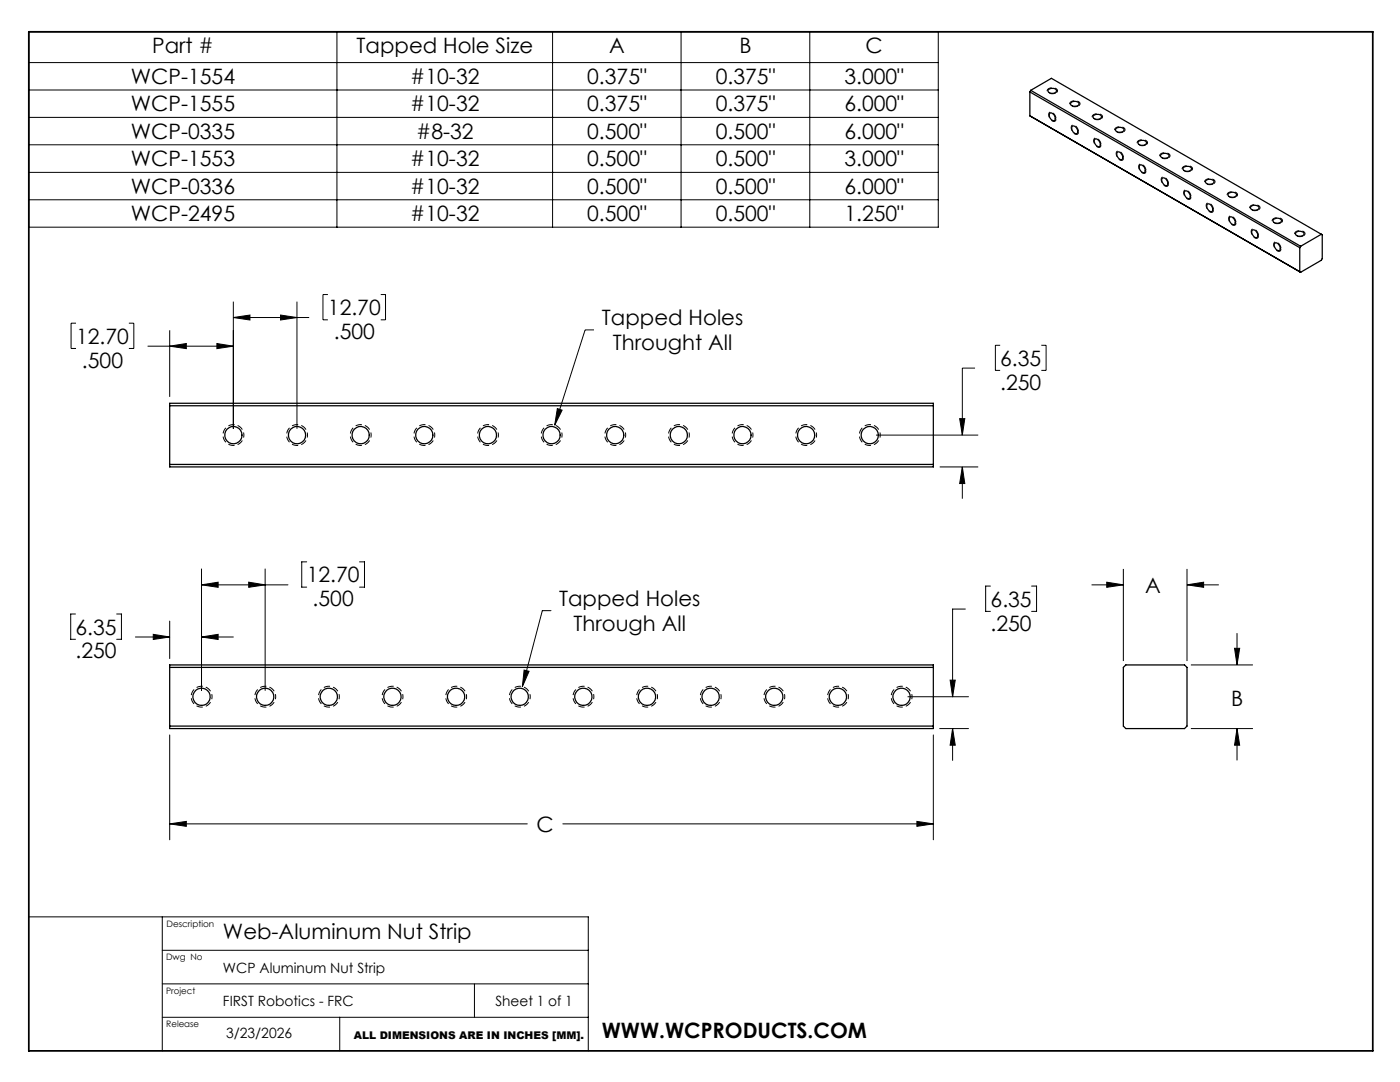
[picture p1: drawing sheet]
<svg xmlns="http://www.w3.org/2000/svg" width="279mm" height="216mm" viewBox="0 0 279 216" stroke-linecap="round" stroke-linejoin="round" font-family="sans-serif">
<g fill="none" stroke="#000" stroke-width=".25">
<path d="M205.5 18.3l53.9 31.1M205.5 18.3v4.8M205.7 18l-.2 .3M205.7 18l53.9 31.1M205.7 18l4.1-2.4 53.9 31.1M209.2 17.9a1.12 1.12 0 0 1 1.7 .2 .95 .95 0 0 1-.9 .5 .95 .95 0 0 1-.9-.5zM205.5 23.1l54.1 31.2M205.5 23.1l.2 .1M209.4 22.7l.1-.1a.96 .96 0 0 1 1 .5 .96 .96 0 0 1-.1 1 1.11 1.11 0 0 1-1-1.4zM213.9 20.4a.94 .94 0 0 1 1.4 .4 1.15 1.15 0 0 1-1.7 0zM214 25.2a.97 .97 0 0 1 .9 .4 .97 .97 0 0 1 0 1.1 1.04 1.04 0 0 1-.9-1.5zM218.2 23.1a.94 .94 0 0 1 1.6 .3 .98 .98 0 0 1-1.7-.2z"/>
<path d="M218.4 27.9l.1-.1a.95 .95 0 0 1 .9 .5 .95 .95 0 0 1 0 1 1.11 1.11 0 0 1-1-1.4zM222.8 25.6a1.05 1.05 0 0 1 1.5 .3 .98 .98 0 0 1-1.7 0zM223 30.3a.97 .97 0 0 1 .8 1.6 1.05 1.05 0 0 1-.8-1.6zM227.3 28.2a.97 .97 0 0 1 1.5 .4 .97 .97 0 0 1-1.7-.2zM227.4 33.1a.75 .75 0 0 1 .8 0 .75 .75 0 0 1 .3 .7v.6a.91 .91 0 0 1-1.1-1.2zM231.7 30.9a1.06 1.06 0 0 1 1.6 .2 .98 .98 0 0 1-1.7-.1zM231.9 35.6a.79 .79 0 0 1 1.1 .8v.6a1.01 1.01 0 0 1-1.1-1.4zM236.3 33.3a1.05 1.05 0 0 1 1.5 .4 .95 .95 0 0 1-.9 .5 .95 .95 0 0 1-.8-.6zM236.4 38.2l.1-.1a.94 .94 0 0 1 .9 .5 .94 .94 0 0 1-.1 1 1.06 1.06 0 0 1-.9-1.4zM240.6 36.1a1.09 1.09 0 0 1 1.7 .2 .98 .98 0 0 1-1.7-.1zM245.3 38.5a.97 .97 0 0 1 1.5 .5 1.08 1.08 0 0 1-1.7-.1zM241 40.7a.97 .97 0 0 1 .9 .5 .97 .97 0 0 1-.1 1 1.04 1.04 0 0 1-.8-1.5z"/>
<path d="M245.5 43.3a.94 .94 0 0 1 .9 .5 .94 .94 0 0 1-.1 1 1.01 1.01 0 0 1-.8-1.5zM249.6 41.2a1.1 1.1 0 0 1 1.7 .3 .97 .97 0 0 1-.9 .4 .97 .97 0 0 1-.8-.5zM249.9 46a.79 .79 0 0 1 1.1 .8v.4a.48 .48 0 0 1-.5 .2 .48 .48 0 0 1-.4-.3l-.3-.7zM254.1 43.9a1.06 1.06 0 0 1 1.7 .1 .95 .95 0 0 1-.9 .6 .95 .95 0 0 1-.9-.6zM254.5 48.5a.94 .94 0 0 1 .8 .5 .94 .94 0 0 1 0 1 1.01 1.01 0 0 1-.8-1.5zM258.6 46.4a1.12 1.12 0 0 1 1.6 .2 1 1 0 0 1-1.6 .3zM259.4 49.4v4.8l.2 .1M259.6 49.1l-.2 .3M263.7 46.7l-4.1 2.4M263.7 46.7l.2 .1v4.8l-.2 .3-4.1 2.4M33.9 80.5h152.4v12.7h-152.4zM33.9 81h152.4"/>
<path d="M33.9 92.7h152.4M33.9 132.7h152.4v12.7h-152.4zM33.9 133.2h152.4M224.2 133.2l.5-.5h11.7l.5 .5v11.7l-.5 .5h-11.7l-.5-.5zM33.9 144.9h152.4"/>
<circle cx="46.6" cy="86.8" r="1.72"/>
<circle cx="59.3" cy="86.8" r="1.72"/>
<circle cx="72" cy="86.8" r="1.72"/>
<circle cx="84.7" cy="86.8" r="1.72"/>
<circle cx="97.4" cy="86.8" r="1.72"/>
<circle cx="110.1" cy="86.8" r="1.72"/>
<circle cx="122.8" cy="86.8" r="1.72"/>
<circle cx="135.5" cy="86.8" r="1.72"/>
<circle cx="148.2" cy="86.8" r="1.72"/>
<circle cx="160.9" cy="86.8" r="1.72"/>
<circle cx="173.6" cy="86.8" r="1.72"/>
<circle cx="40.2" cy="139" r="1.72"/>
<circle cx="52.9" cy="139" r="1.72"/>
<circle cx="65.6" cy="139" r="1.72"/>
<circle cx="78.3" cy="139" r="1.72"/>
<circle cx="91" cy="139" r="1.72"/>
<circle cx="103.7" cy="139" r="1.72"/>
<circle cx="116.4" cy="139" r="1.72"/>
<circle cx="129.1" cy="139" r="1.72"/>
<circle cx="141.8" cy="139" r="1.72"/>
<circle cx="154.5" cy="139" r="1.72"/>
<circle cx="167.2" cy="139" r="1.72"/>
<circle cx="179.9" cy="139" r="1.72"/>
</g>
<g fill="none" stroke="#000" stroke-width=".2" stroke-dasharray="1.3 .6" stroke-dashoffset=".8" stroke-linecap="butt">
<path d="M48.7 86.8a2.08 2.08 0 0 0-3.1-1.8 2.08 2.08 0 0 0-.2 3.5 2.08 2.08 0 0 0 3.3-1.5v-.2M61.4 86.8a2.08 2.08 0 0 0-3.1-1.8 2.08 2.08 0 0 0-.2 3.5 2.08 2.08 0 0 0 3.3-1.5v-.2M74.1 86.8a2.08 2.08 0 0 0-3.1-1.8 2.08 2.08 0 0 0-.2 3.5 2.08 2.08 0 0 0 3.3-1.5v-.2M86.8 86.8a2.08 2.08 0 0 0-3.1-1.8 2.08 2.08 0 0 0-.2 3.5 2.08 2.08 0 0 0 3.3-1.5v-.2M99.5 86.8a2.08 2.08 0 0 0-3.1-1.8 2.08 2.08 0 0 0-.2 3.5 2.08 2.08 0 0 0 3.3-1.5v-.2M112.2 86.8a2.08 2.08 0 0 0-3.1-1.8 2.08 2.08 0 0 0-.2 3.5 2.08 2.08 0 0 0 3.3-1.5v-.2M124.9 86.8a2.08 2.08 0 0 0-3.1-1.8 2.08 2.08 0 0 0-.2 3.5 2.08 2.08 0 0 0 3.3-1.5v-.2M137.6 86.8a2.08 2.08 0 0 0-3.1-1.8 2.08 2.08 0 0 0-.2 3.5 2.08 2.08 0 0 0 3.3-1.5v-.2M150.3 86.8a2.08 2.08 0 0 0-3.1-1.8 2.08 2.08 0 0 0-.2 3.5 2.08 2.08 0 0 0 3.3-1.5v-.2M163 86.8a2.08 2.08 0 0 0-3.1-1.8 2.08 2.08 0 0 0-.2 3.5 2.08 2.08 0 0 0 3.3-1.5v-.2M175.7 86.8a2.08 2.08 0 0 0-3.1-1.8 2.08 2.08 0 0 0-.2 3.5 2.08 2.08 0 0 0 3.3-1.5v-.2M42.3 139a2.08 2.08 0 0 0-3-1.8 2.08 2.08 0 0 0-.2 3.5 2.08 2.08 0 0 0 3.2-1.5v-.2"/>
<path d="M55 139a2.08 2.08 0 0 0-3-1.8 2.08 2.08 0 0 0-.2 3.5 2.08 2.08 0 0 0 3.2-1.5v-.2M67.7 139a2.08 2.08 0 0 0-3-1.8 2.08 2.08 0 0 0-.2 3.5 2.08 2.08 0 0 0 3.2-1.5v-.2M80.4 139a2.08 2.08 0 0 0-3-1.8 2.08 2.08 0 0 0-.2 3.5 2.08 2.08 0 0 0 3.2-1.5v-.2M93.1 139a2.08 2.08 0 0 0-3-1.8 2.08 2.08 0 0 0-.2 3.5 2.08 2.08 0 0 0 3.2-1.5v-.2M105.8 139a2.08 2.08 0 0 0-3-1.8 2.08 2.08 0 0 0-.2 3.5 2.08 2.08 0 0 0 3.2-1.5v-.2M118.5 139a2.08 2.08 0 0 0-3-1.8 2.08 2.08 0 0 0-.2 3.5 2.08 2.08 0 0 0 3.2-1.5v-.2M131.2 139a2.08 2.08 0 0 0-3-1.8 2.08 2.08 0 0 0-.2 3.5 2.08 2.08 0 0 0 3.2-1.5v-.2M143.9 139a2.08 2.08 0 0 0-3-1.8 2.08 2.08 0 0 0-.2 3.5 2.08 2.08 0 0 0 3.2-1.5v-.2M156.6 139a2.08 2.08 0 0 0-3-1.8 2.08 2.08 0 0 0-.2 3.5 2.08 2.08 0 0 0 3.2-1.5v-.2M169.3 139a2.08 2.08 0 0 0-3-1.8 2.08 2.08 0 0 0-.2 3.5 2.08 2.08 0 0 0 3.2-1.5v-.2M182 139a2.08 2.08 0 0 0-3-1.8 2.08 2.08 0 0 0-.2 3.5 2.08 2.08 0 0 0 3.2-1.5v-.2"/>
</g>
<g fill="none" stroke="#000" stroke-width=".2" stroke-dasharray="1.3 .6" stroke-dashoffset="-.1" stroke-linecap="butt">
<path d="M210.8 18.5a1.21 1.21 0 0 1-1.8-.5 1.24 1.24 0 0 1 2.1 .1l-.3 .4M210.8 23.7l-.1 .2a.52 .52 0 0 1-.4 .4 .52 .52 0 0 1-.5-.3 1.02 1.02 0 0 1-.2-1.6 1.35 1.35 0 0 1 1.2 1.3M215.2 26.3v.2a.52 .52 0 0 1-.5 .3 .52 .52 0 0 1-.4-.3 1.02 1.02 0 0 1-.2-1.6 1.35 1.35 0 0 1 1.1 1.4M215.2 21.1a1.21 1.21 0 0 1-1.7-.5 1.24 1.24 0 0 1 2.1 .1l-.4 .4M219.7 28.9v.2a.52 .52 0 0 1-.5 .3 .52 .52 0 0 1-.4-.3 1.02 1.02 0 0 1-.2-1.6 1.35 1.35 0 0 1 1.1 1.4M219.7 23.7a1.21 1.21 0 0 1-1.7-.5 1.24 1.24 0 0 1 2 .1l-.3 .4M224.2 31.5v.2a.52 .52 0 0 1-.5 .3 .52 .52 0 0 1-.5-.3 1.02 1.02 0 0 1-.1-1.6 1.35 1.35 0 0 1 1.1 1.4M224.2 26.3a1.21 1.21 0 0 1-1.7-.5 1.24 1.24 0 0 1 2 .1l-.3 .4M228.7 34.1v.2a.52 .52 0 0 1-.5 .3 .52 .52 0 0 1-.5-.3 1.02 1.02 0 0 1-.1-1.6 1.35 1.35 0 0 1 1.1 1.4M228.7 28.9a1.21 1.21 0 0 1-1.8-.5 1.24 1.24 0 0 1 2.1 .1l-.3 .4M233.2 36.7v.2a.52 .52 0 0 1-.5 .3 .52 .52 0 0 1-.5-.3 1.02 1.02 0 0 1-.2-1.6 1.35 1.35 0 0 1 1.2 1.4M233.2 31.5a1.21 1.21 0 0 1-1.8-.5 1.24 1.24 0 0 1 2.1 0l-.3 .5"/>
<path d="M237.7 39.3v.2a.52 .52 0 0 1-.5 .3 .52 .52 0 0 1-.5-.3 1.02 1.02 0 0 1-.2-1.6 1.35 1.35 0 0 1 1.2 1.4M237.7 34.1a1.21 1.21 0 0 1-1.8-.5 1.24 1.24 0 0 1 2.1 0l-.3 .5M242.2 36.7a1.21 1.21 0 0 1-1.8-.5 1.24 1.24 0 0 1 2.1 0l-.3 .5M246.7 39.3a1.21 1.21 0 0 1-1.8-.5 1.24 1.24 0 0 1 2.1 0l-.3 .5M242.2 41.9v.2a.52 .52 0 0 1-.5 .3 .52 .52 0 0 1-.5-.3 1.02 1.02 0 0 1-.2-1.6 1.35 1.35 0 0 1 1.2 1.4M246.7 44.5l-.1 .2a.52 .52 0 0 1-.4 .3 .52 .52 0 0 1-.5-.3 1.02 1.02 0 0 1-.2-1.6 1.35 1.35 0 0 1 1.2 1.4M251.2 47l-.1 .3a.52 .52 0 0 1-.4 .3 .52 .52 0 0 1-.5-.3 1.02 1.02 0 0 1-.2-1.6 1.35 1.35 0 0 1 1.2 1.3M251.2 41.9a1.21 1.21 0 0 1-1.8-.5 1.24 1.24 0 0 1 2.1 0l-.3 .5M255.7 49.6l-.1 .3a.52 .52 0 0 1-.4 .3 .52 .52 0 0 1-.5-.3 1.02 1.02 0 0 1-.2-1.6 1.35 1.35 0 0 1 1.2 1.3M255.7 44.5a1.21 1.21 0 0 1-1.8-.5 1.24 1.24 0 0 1 2.1 0l-.3 .5M260.1 47a1.21 1.21 0 0 1-1.7-.4 1.24 1.24 0 0 1 2.1 0l-.4 .4"/>
</g>
<g fill="none" stroke="#000" stroke-width=".2">
<path d="M5.8 6.3h181.5v39h-181.5zM5.8 12.5h181.5M5.8 18h181.5M67.2 6.3v39M110.3 6.3v39M135.9 6.3v39M161.6 6.3v39M5.8 23.4h181.5M5.8 28.9h181.5M5.8 34.4h181.5M5.8 39.9h181.5M65.4 58.8h-.9v5h.9"/>
<path d="M76 58.8h.9v5h-.9M15.2 64.5h-1v5h1M25.7 64.5h1v5h-1M29.5 69.1h17.1M33.9 69.1l3.3-.6v1.1zM33.9 65.9v13.3M43.3 68.5l3.3 .6-3.3 .5zM46.6 63.4l3.3-.5v1zM46.6 60.2v25.3M46.6 63.4h15.1M56 62.9l3.3 .5-3.3 .5zM59.3 60.2v25.3"/>
<path d="M118.5 65.8h-1.7l-6.1 19M194.6 73.4h-2.5v13.4M199.6 68.9h-1v5h1M207.8 68.9h1v5h-1M111.2 81.5l1 .3-1.5 3zM174.8 86.8h20.4M187.5 93.2h7.7M191.5 83.5h1l-.4 3.3zM192.1 93.2l.4 3.3h-1zM192.1 93.2v6.3M40.2 116.7l3.3-.5v1zM40.2 116.7h17.3"/>
<path d="M40.2 113.5v24.3M49.6 116.2l3.3 .5-3.3 .5zM52.9 113.5v24.3M61.2 112.1h-1v5.1h1M71.8 112.1h.9v5.1h-.9M197.7 116.9h-1v5.1h1M205.9 116.9h1v5.1h-1M217.8 116.7h6.4M220.9 116.2l3.3 .5-3.3 .5zM224.2 113.5v18.4M236.9 116.7l3.3-.5v1zM236.9 113.5v18.4"/>
<path d="M236.9 116.7h6.3M15.1 122.5h-1v5.1h1M23.3 122.5h.9v5.1h-.9M27 127.1h6.9M30.6 126.6l3.3 .5-3.3 .5zM33.9 123.9v7.5M40.2 127.1l3.3-.5v1zM40.2 127.1h6.4M104.6 133.7l1 .2-1.4 3.1zM110 121.8h-1.8l-4 15.2M181.2 139h12.1M189.6 135.7h1l-.5 3.3z"/>
<path d="M192.7 121.5h-2.6v17.5M237.7 132.7h12.3M246.4 129.4h1l-.5 3.3zM246.9 126.3v6.4M33.9 146.6v21M186.3 146.6v21M187.5 145.4h5.8M190.1 145.4l.5 3.3h-1zM190.1 145.4v6.3M237.7 145.4h12.3M246.9 145.4l.5 3.3h-1zM246.9 145.4v6.3"/>
<path d="M33.9 164.4l3.3-.5v1zM33.9 164.4h71.3M112.3 164.4h74M183 163.9l3.3 .5-3.3 .5zM5.8 183h111.6v26.7M32.4 196.3h85M32.4 189.6h85M32.4 183v26.7M94.7 196.3v6.7M32.4 203h85M67.8 203v6.7"/>
</g>
<path d="M5.8 6.3h268.2v203.4h-268.2z" fill="none" stroke="#000" stroke-width=".35"/>
<g fill="#000">
<path d="M220.9 116.2l3.3 .5-3.3 .5zM236.9 116.7l3.3-.5v1zM246.4 129.4h1l-.5 3.3zM246.9 145.4l.5 3.3h-1zM43.3 68.5l3.3 .6-3.3 .5zM33.9 69.1l3.3-.6v1.1zM191.5 83.5h1l-.4 3.3zM192.1 93.2l.4 3.3h-1zM111.2 81.5l-.5 3.3 1.5-3zM46.6 63.4l3.3-.5v1zM56 62.9l3.3 .5-3.3 .5z"/>
<path d="M33.9 164.4l3.3-.5v1zM183 163.9l3.3 .5-3.3 .5zM40.2 127.1l3.3-.5v1zM30.6 126.6l3.3 .5-3.3 .5zM189.6 135.7h1l-.5 3.3zM190.1 145.4l.5 3.3h-1zM104.6 133.7l-.4 3.3 1.4-3.1zM40.2 116.7l3.3-.5v1zM49.6 116.2l3.3 .5-3.3 .5z"/>
</g>
<g font-size="4.2">
<text x="30.4" y="10.5">Part #</text>
<text x="71.2" y="10.5">Tapped Hole Size</text>
<text x="121.6" y="10.5">A</text>
<text x="147.6" y="10.5">B</text>
<text x="172.7" y="10.5">C</text>
<text x="26.1" y="16.7">WCP-1554</text>
<text x="81.9" y="16.7">#10-32</text>
<text x="117.2" y="16.7">0.375&quot;</text>
<text x="142.9" y="16.7">0.375&quot;</text>
<text x="168.5" y="16.7">3.000&quot;</text>
<text x="26.1" y="22.2">WCP-1555</text>
<text x="81.9" y="22.2">#10-32</text>
<text x="117.2" y="22.2">0.375&quot;</text>
<text x="142.9" y="22.2">0.375&quot;</text>
<text x="168.5" y="22.2">6.000&quot;</text>
<text x="26.1" y="27.7">WCP-0335</text>
<text x="83" y="27.7">#8-32</text>
<text x="117.2" y="27.7">0.500&quot;</text>
<text x="142.9" y="27.7">0.500&quot;</text>
<text x="168.5" y="27.7">6.000&quot;</text>
<text x="26.1" y="33.2">WCP-1553</text>
<text x="81.9" y="33.2">#10-32</text>
<text x="117.2" y="33.2">0.500&quot;</text>
<text x="142.9" y="33.2">0.500&quot;</text>
<text x="168.5" y="33.2">3.000&quot;</text>
<text x="26.1" y="38.6">WCP-0336</text>
<text x="81.9" y="38.6">#10-32</text>
<text x="117.2" y="38.6">0.500&quot;</text>
<text x="142.9" y="38.6">0.500&quot;</text>
<text x="168.5" y="38.6">6.000&quot;</text>
<text x="26.1" y="44.1">WCP-2495</text>
<text x="81.9" y="44.1">#10-32</text>
<text x="117.2" y="44.1">0.500&quot;</text>
<text x="142.9" y="44.1">0.500&quot;</text>
<text x="168.5" y="44.1">1.250&quot;</text>
<text x="65.4" y="62.9">12.70</text>
<text x="120.1" y="64.9">Tapped Holes</text>
<text x="15.2" y="68.6">12.70</text>
<text x="66.6" y="67.6">.500</text>
<text x="122.3" y="69.9">Throught All</text>
<text x="16.4" y="73.3">.500</text>
<text x="199.6" y="73">6.35</text>
<text x="199.6" y="77.7">.250</text>
<text x="61.2" y="116.2">12.70</text>
<text x="228.6" y="118.3">A</text>
<text x="62.4" y="121">.500</text>
<text x="111.6" y="120.9">Tapped Holes</text>
<text x="114.5" y="126">Through All</text>
<text x="197.7" y="121.1">6.35</text>
<text x="197.7" y="125.8">.250</text>
<text x="15.1" y="126.6">6.35</text>
<text x="15.1" y="131.4">.250</text>
<text x="245.7" y="140.8">B</text>
<text x="107.1" y="166">C</text>
<text x="44.5" y="187.3">Web-Aluminum Nut Strip</text>
<text x="120.1" y="207.1">WWW.WCPRODUCTS.COM</text>
</g>
<g font-size="2.8">
<text x="44.5" y="194.1">WCP Aluminum Nut Strip</text>
<text x="44.5" y="200.7">FIRST Robotics - FRC</text>
<text x="98.9" y="200.7">Sheet 1 of 1</text>
<text x="45.1" y="207.1">3/23/2026</text>
</g>
<text font-size="2.1" x="70.6" y="207.2">ALL DIMENSIONS ARE IN INCHES [MM].</text>
<g font-size="1.8">
<text x="33.2" y="185">Description</text>
<text x="33.2" y="191.5">Dwg No</text>
<text x="33.2" y="198.4">Project</text>
<text x="33.2" y="204.9">Release</text>
</g>
</svg>
